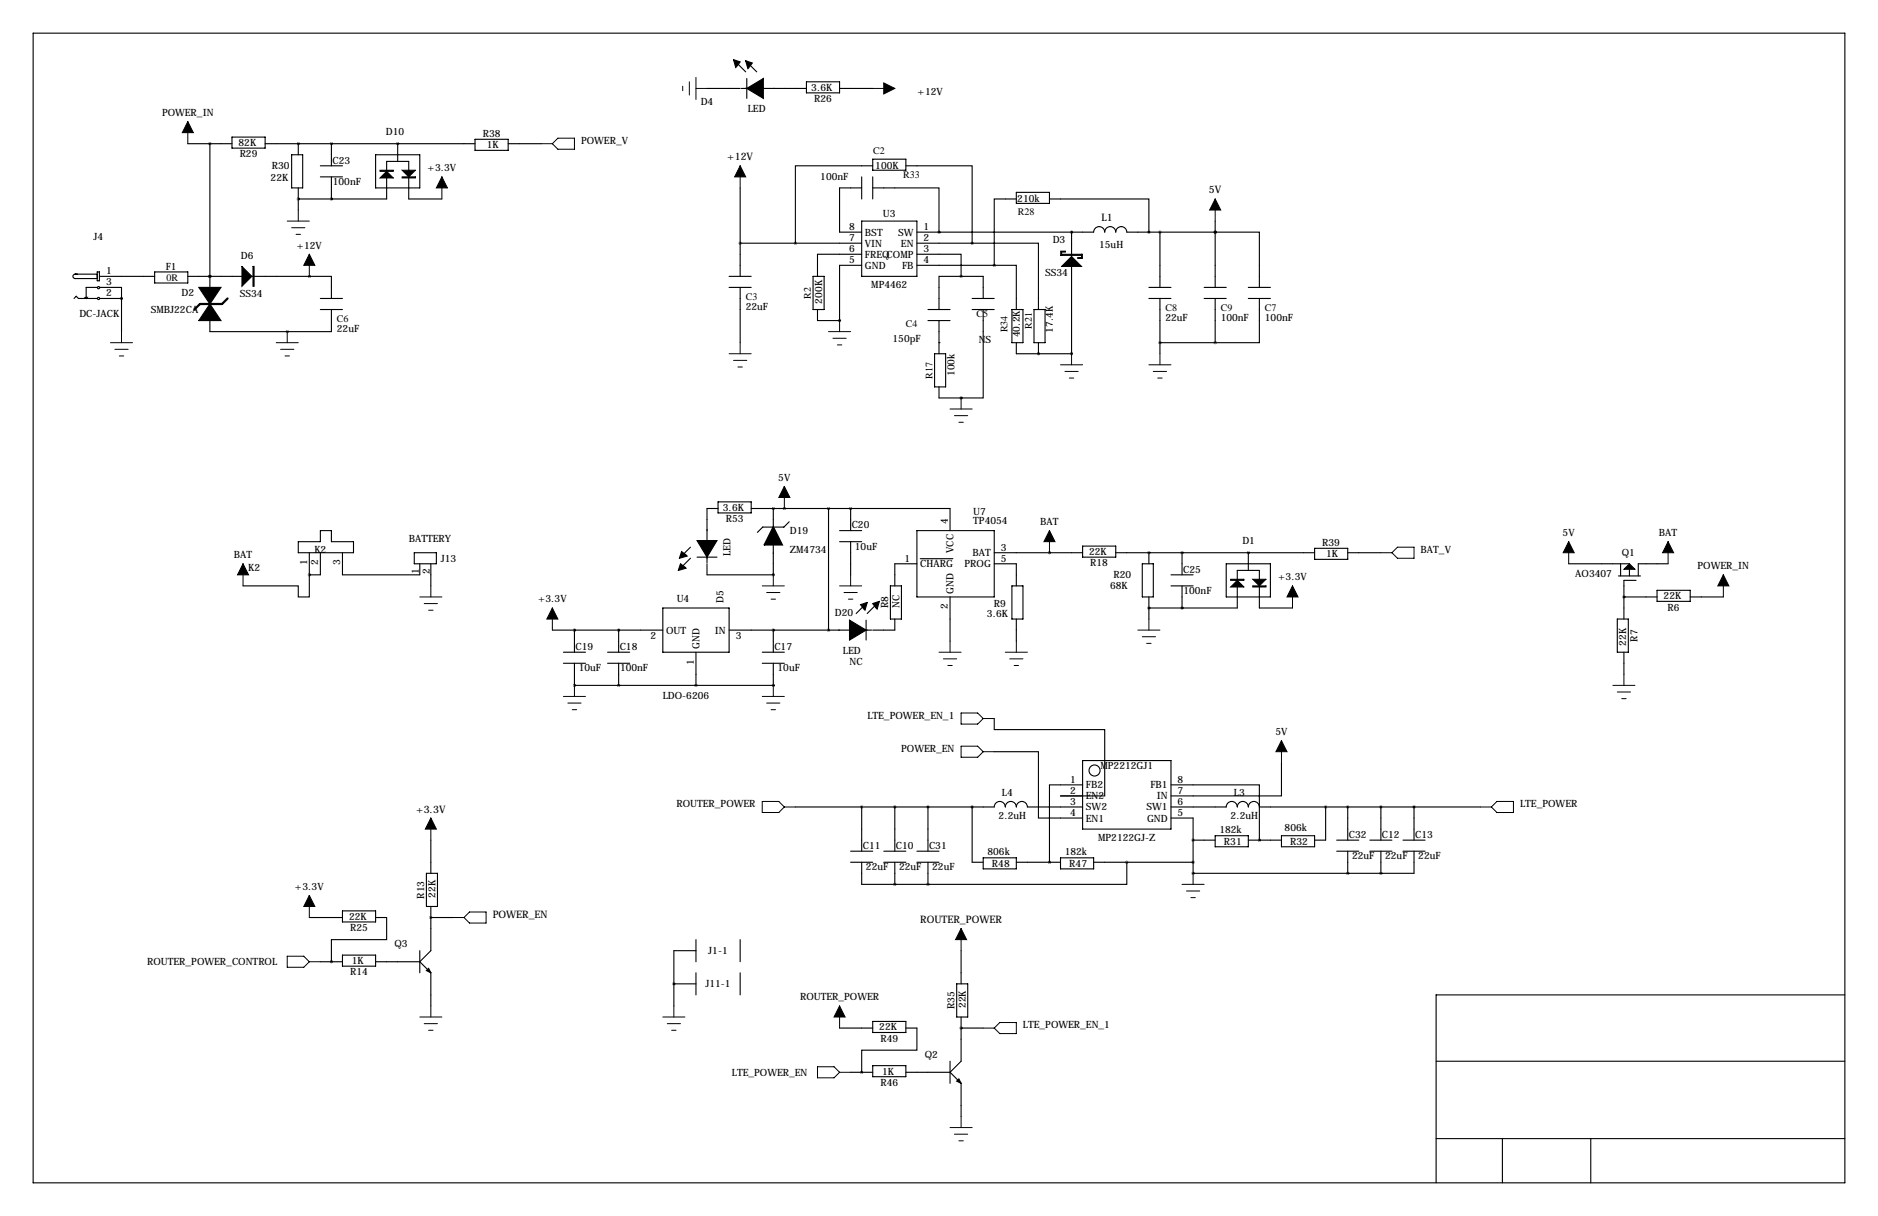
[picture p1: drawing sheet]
<svg xmlns="http://www.w3.org/2000/svg" width="432mm" height="279mm" viewBox="0 0 432 279" stroke-linecap="round" stroke-linejoin="round" font-family="sans-serif">
<g fill="none" stroke="#000" stroke-width=".25">
<path d="M7.6 7.6h416.6v264.2h-416.6zM168.9 14l2.5 2.5M171.4 14l2.6 2.5M171.7 18v4.6M185.4 18.8h7.6v2.5h-7.6zM43.2 33h10.1M48.3 33v33M53.3 31.5h7.7v2.5h-7.7zM61 33h48.2M67.1 35.6h2.5v7.6h-2.5zM68.6 33h.1M68.6 33v2.6"/>
<path d="M73.7 38.1h5M76.2 33h.1M76.2 33v5.1M86.4 35.6h10.1v7.6h-10.1zM91.4 33h.1M91.4 33v4.1M109.2 32h7.6v2.5h-7.6zM116.8 33h7.7M162.6 20.3h7.6M170.4 20.3h15M193 20.3h7.7M200.7 38.1h-17.8v17.8"/>
<path d="M200.7 36.6h7.6v2.5h-7.6zM208.3 38.1h15.2v17.8M68.6 45.7h.1M68.6 43.2v5.1M68.6 45.7h20.3v-8.6h5.1v8.6h7.6M73.7 40.6h5M76.2 45.7h.1M76.2 40.6v5.1M170.2 43.2v20.3M170.2 55.9h27.9M198.1 58.4h-10.1v5.1M198.1 50.8h12.7v12.7h-12.7z"/>
<path d="M198.1 43.2h-5.1v10.1h5.1M198.1 40.6v5.1M200.7 43.2h15.2v10.1M200.7 40.6v5.1M210.8 58.4h10.2v5.1M210.8 53.3h5.1M210.8 55.9h12.7M215.9 53.3h30.5M215.9 53.3h.1M223.5 55.9h15.3v15.2M233.7 45.7h-5.1v15.3M233.7 44.2h7.6v2.5h-7.6z"/>
<path d="M241.3 45.7h22.9v7.6M246.4 53.3h5.1a1.27 1.27 0 0 1 1.2-1.2 1.27 1.27 0 0 1 1.3 1.2 1.27 1.27 0 0 1 1.3-1.2 1.27 1.27 0 0 1 1.2 1.2 1.27 1.27 0 0 1 1.3-1.2 1.27 1.27 0 0 1 1.3 1.2h20.3M246.4 53.3h.1M246.4 53.3v28M266.7 53.3v12.7M279.4 53.3h.1M279.4 53.3h10.2v12.7M279.4 50.8v15.2M17 68.6l.5-.5 .5 .5h4.4M22.4 63h-5.1a.51 .51 0 0 0-.5 .5 .51 .51 0 0 0 .5 .5h5.1M22.4 62.5h.5v2h-.5zM22.4 66h-2.6v2.6"/>
<path d="M22.9 63.5h12.7M22.9 68.6h5M22.9 66h5v10.2M27.9 68.6h.1M35.6 62.5h7.6v2.5h-7.6zM43.2 63.5h33v5.1M48.3 63.5h.1M66 76.2h.1M71.1 63.5h.1M73.7 68.6h5M73.7 71.1h5M76.2 71.1v5.1h-27.9v-2.5"/>
<path d="M167.6 63.5h5.1M167.6 66h5.1M170.2 66v12.7M186.9 63.5h2.6v7.6h-2.6zM188 71.1v2.6h5M193 73.7h.1M198.1 61h-5.1v12.7M210.8 61h17.8M213.4 71.1h5M213.4 73.7h5M215.9 78.7h.1M215.9 73.7v7.6"/>
<path d="M221 63.5h-5.1v7.6M221 63.5h5.1v5.1M223.5 68.6h5.1M223.5 71.1h5.1M226.1 71.1v20.3h-5.1M228.6 61h5.1v10.1M232.7 71.1h2.5v7.6h-2.5zM233.7 78.7v2.6h12.7M237.7 71.1h2.6v7.6h-2.6zM238.8 78.7v2.6M264.2 68.6h5M264.2 66h5"/>
<path d="M266.7 78.7h12.7M266.7 68.6v12.7M276.9 68.6h5M276.9 66h5M279.4 68.6v10.1M287 68.6h5.1M287 66h5.1M289.6 68.6v10.1h-10.2M214.9 81.3h2.5v7.6h-2.5zM215.9 88.9v2.5h5.1M221 91.4h.1M238.8 81.3h.1"/>
<path d="M246.4 81.3h.1M165.1 116.8h-2.5v12.5M165.1 115.3h7.6v2.6h-7.6zM172.7 116.8h45.7v5.1M177.8 116.8h.1M177.8 116.8v4.3M180.3 116.8h.1M181.5 119.9l-1.3 1.2h-4.8l-1.3 1.2M190.5 116.8v28M195.6 116.8h.1M195.6 116.8v5.1M68.6 124.5h5.1v-2.6h2.5v2.6h5.1v2.5h-12.7z"/>
<path d="M71.1 132.1v5.1h-2.5v-2.6h-12.7M71.1 132.1h.1M71.1 127v5.1M73.7 127v5.1h-2.6M78.7 127v5.1h17.8v-2.6M95.2 127h5.1v2.5h-5.1zM99.1 129.5v5.1M152.4 139.7h15.2v10.2h-15.2zM158.7 125.7l-2.5 2.6M158.7 128.3l-2.5 2.5M160.3 128h4.5M162.6 129.5v2.6h15.2"/>
<path d="M177.8 132.1h.1M177.8 125.2v6.9M193 121.9h5.1M193 124.5h5.1M195.6 124.5v7.6M199.4 138.4l-2.6 2.6M201.9 138.4l-2.5 2.6M204.7 134.6h2.6v7.6h-2.6zM210.8 129.5h-5.1v5.1M210.8 121.9h17.8v15.3h-17.8zM211.6 128.4h7.5M218.4 137.2v10.1"/>
<path d="M228.6 127h20.3M228.6 129.5h5.1v5.1M232.7 134.6h2.5v7.6h-2.5zM241.3 127h.1M248.9 125.5h7.6v2.5h-7.6zM256.5 127h45.8M262.6 129.5h2.6v7.7h-2.6zM264.2 127h.1M264.2 139.7h.1M264.2 127v2.5M264.2 137.2v5M264.2 139.7h20.3v-8.6h5.1v8.6h7.6"/>
<path d="M269.2 134.6h5.1M269.2 132.1h5.1M271.8 127h.1M271.8 139.7h.1M271.8 127v5.1M271.8 134.6v5.1M281.9 129.5h10.2v7.7h-10.2zM287 127h.1M287 127v4.1M302.3 126h7.6v2.5h-7.6zM309.9 127h7.6M360.7 129.5h13.9"/>
<path d="M372.1 132.3h5.1M372.6 129.5v2.8M373.4 137.2h.1M373.4 137.2h7.6M374.6 130.8v1.5M376.2 133.3h-2.8v8.9M381 135.6h7.6v2.6h-7.6zM383.5 129.5h-6.8v2.8M388.6 137.2h7.6M127 144.8h25.4M129.5 149.9h5.1M129.5 152.4h5.1"/>
<path d="M132.1 157.5h.1M132.1 144.8h.1M132.1 144.8v5.1M132.1 152.4v5.1M132.1 157.5h45.7M139.7 149.9h5.1M139.7 152.4h5.1M142.2 144.8h.1M142.2 157.5h.1M142.2 144.8v5.1M142.2 152.4v5.1M160 149.9v7.6"/>
<path d="M167.6 144.8h32.8M175.3 149.9h5M175.3 152.4h5M177.8 144.8h.1M177.8 157.5h.1M177.8 144.8v5.1M177.8 152.4v5.1M190.5 144.8h.1M199.1 142.5v4.6M205.7 142.2v2.6h-5M233.7 142.2v5.1M371.9 142.2h2.5v7.7h-2.5z"/>
<path d="M373.4 149.9v5M228.6 172.7h10.2v15.3h10.1M228.6 165.1v2.5h25.4v15.3h-10.2h5.1M248.9 174.8h20.3v15.7h-20.3zM294.6 175.3v7.6h-25.4M99.1 193v7.7M182.9 185.4h45.7a1.27 1.27 0 0 1 1.3-1.3 1.27 1.27 0 0 1 1.2 1.3 1.27 1.27 0 0 1 1.3-1.3 1.27 1.27 0 0 1 1.3 1.3 1.27 1.27 0 0 1 1.2-1.2 1.27 1.27 0 0 1 1.3 1.2h12.7M195.6 198.1h5.1M195.6 195.6h5.1M198.1 185.4v10.2M198.1 198.1v5.1h15.3M203.2 198.1h5.1"/>
<path d="M203.2 195.6h5.1M205.7 185.4v10.2M205.7 198.1v5.1M210.8 198.1h5.1M210.8 195.6h5.1M213.4 185.4v10.2M213.4 198.1v5.1M223.5 185.4v12.7h2.6M226.1 197.1h7.6v2.5h-7.6zM233.7 198.1h10.1M241.3 198.1h.1M243.8 197.1h7.7v2.5h-7.7z"/>
<path d="M248.9 180.3h-7.6v17.8M251.5 198.1h22.8M259.1 198.1v5.1h-45.7M269.2 185.4h12.7a1.27 1.27 0 0 1 1.3-1.3 1.27 1.27 0 0 1 1.3 1.3 1.27 1.27 0 0 1 1.2-1.3 1.27 1.27 0 0 1 1.3 1.3 1.27 1.27 0 0 1 1.3-1.3 1.27 1.27 0 0 1 1.3 1.3h50.8M269.2 180.3h20.4v12.7M269.2 188h5.1v12.7M274.3 193h5.1M279.4 192h7.6v2.6h-7.6zM287 193h7.6M289.6 193h.1M294.6 192h7.7v2.6h-7.7zM304.8 185.4v7.6h-2.5"/>
<path d="M307.3 193h5.1M307.3 195.6h5.1M309.9 185.4v7.6M309.9 195.6v5.1M315 193h5M315 195.6h5M317.5 185.4v7.6M317.5 195.6v5.1M322.6 193h5.1M322.6 195.6h5.1M325.1 195.6v5.1h-50.8M325.1 185.4v7.6"/>
<path d="M71.1 210.8h7.6M78.7 209.3h7.7v2.5h-7.7zM78.7 219.5h7.7v2.5h-7.7zM86.4 210.8h2.5v5.1h-12.7v5.1M96.5 218.4v5.1M98 200.7h2.6v7.6h-2.6zM99.1 210.8h.1M99.1 208.3v10.1l-2.6 2.6M99.1 210.8h5M160 215.9v5.1M160 218.4h-5.1v12.7M170.2 215.9v5.1"/>
<path d="M205.7 203.2h.1M213.4 203.2h.1M221 218.4v7.7M274.3 200.7h.1M309.9 200.7h.1M317.5 200.7h.1M73.7 221h5M76.2 221h.1M86.4 221h10.1M96.5 221l2.6 2.5v7.6M154.9 226.1h.1M154.9 226.1h5.1"/>
<path d="M160 223.5v5.1M170.2 223.5v5.1M193 236.2h7.7M200.7 234.7h7.6v2.5h-7.6zM208.3 236.2h2.5v5.1h-12.7v5.1M220 226.1h2.5v7.6h-2.5zM221 236.2h.1M221 233.7v10.1l-2.6 2.6M221 236.2h5.1M424.2 228.6h-94v43.2M195.6 246.4h5.1M198.1 246.4h.1"/>
<path d="M200.7 244.9h7.6v2.5h-7.6zM208.3 246.4h10.1M218.4 243.8v5.1M218.4 246.4l2.6 2.5v7.6M330.2 243.8h94M330.2 261.6h94M345.4 261.6v10.2M365.8 261.6v10.2"/>
<circle cx="22.7" cy="66.1" r=".25"/>
<circle cx="22.7" cy="68.6" r=".25"/>
<circle cx="251.7" cy="177" r="1.27"/>
</g>
<g fill="#000" stroke="#000" stroke-width=".25">
<path d="M168.7 13.7l1.5 .5-1 1.3zM171.4 14l1.6 .5-1 1.2zM171.7 20.3h3.8v2.3zM171.7 20.3l3.8-2.3v2.3zM19.6 68.3h.5l-.3 .3zM45.7 66h5.1l-5.1 7.7h5.1zM156.5 129.5l1.2 1.1-1.7 .5zM156.7 126.7l1.3 1.1-1.8 .5zM162.6 124.2h2.2l-2.2 3.8zM160.3 124.2h2.3v3.8zM197.9 138.9l1.5-.5-.5 1.8zM200.7 138.7l1.5-.5-.5 1.8z"/>
<path d="M195.3 144.8h3.8l-3.8 2.3zM195.3 142.5l3.8 2.3h-3.8zM98.6 222.5l.5 1-1.1-.5zM220 248.4l.5-.5 .5 1z"/>
</g>
<path d="M52.3 68.6l-1.2 1.2h-5.1l-1.3 1.3" fill="none" stroke="#000" stroke-width=".51"/>
<g fill="#000" stroke="#000" stroke-width=".23">
<path d="M43.2 27.9l1.2 2.6h-2.5zM87.4 39.1h3v.3h-3zM92.5 39.1h3l-1.5 1.5zM170.2 38.1l1.2 2.5h-2.5zM203.2 19.1l2.5 1.2-2.5 1.3zM71.1 58.4l1.3 2.6h-2.6zM87.4 40.9l1.5-1.5 1.5 1.5zM92.5 40.6h3v.3h-3zM101.6 40.6l1.3 2.6h-2.6zM243.9 57.7h1.1v.2h-.9v.8h-.2zM244.1 58.4h4.6v.3h-4.6zM247.8 59.2h.9v-.8h.2v1h-1.1z"/>
<path d="M279.4 45.7l1.3 2.6h-2.6zM55.6 61.2l2.3 2.3-2.3 2.3zM58.2 61.2h.2v4.6h-.2zM244.1 61.2l2.3-2.3 2.3 2.3zM180.3 111.8l1.3 2.5h-2.5zM55.9 129.5l1.2 2.6h-2.5zM127 139.7l1.3 2.5h-2.6zM241.3 121.9l1.3 2.6h-2.6zM283 133.1h3v.2h-3zM284.5 133.3l1.5 1.6h-3zM288 133.1h3.1l-1.5 1.5zM288 134.6h3.1v.3h-3.1z"/>
<path d="M297.2 134.6l1.2 2.6h-2.5zM360.7 124.5l1.2 2.5h-2.5zM373.4 130.8l1.2-1.3 1.3 1.3zM383.5 124.5l1.3 2.5h-2.5zM396.2 132.1l1.3 2.5h-2.5zM294.6 170.2l1.3 2.5h-2.5zM99.1 188l1.2 2.5h-2.5zM71.1 205.7l1.3 2.6h-2.6zM221 213.4l1.2 2.5h-2.5zM193 231.1l1.3 2.6h-2.5z"/>
</g>
<path d="M177.8 121.1l2 4.1h-4z" fill="#000" stroke="#000" stroke-width=".38"/>
<g fill="none" stroke="#000" stroke-width=".23">
<path d="M157 19.8v1M158.5 18.8v3M160 17.8v5.1M43.2 27.9v5.1M124.5 33h2.5M127 33l1.3-1.2h3.8v2.5h-3.8zM160 20.3h2.6M170.2 38.1v5.1M200.7 20.3h5M66 50.8h5.1M67.1 52.3h3M68.1 53.8h1"/>
<path d="M68.6 48.3v2.5M71.1 58.4v5.1M101.6 40.6v5.1M279.4 45.7v5.1M25.4 78.7h5.1M27.9 76.2v2.5M63.5 78.7h5.1M66 76.2v2.5M170.2 78.7v2.6M190.5 76.2h5.1M191.5 77.7h3.1M192.5 79.2h1"/>
<path d="M193 73.7v2.5M26.4 80.3h3.1M27.4 81.8h1M64.5 80.3h3.1M65.5 81.8h1M167.6 81.3h5.1M168.7 82.8h3M169.7 84.3h1M218.4 94h5.1M219.5 95.5h3M220.5 97h1M221 91.4v2.6"/>
<path d="M243.8 83.8h5.1M244.9 85.3h3M245.9 86.9h1M246.4 81.3v2.5M264.2 83.8h5M265.2 85.3h3M266.2 86.9h1M266.7 81.3v2.5M180.3 111.8v5M55.9 129.5v5.1M96.5 137.2h5.1M97.5 138.7h3.1"/>
<path d="M99.1 134.6v2.6M127 139.7v5.1M175.3 134.6h5M176.3 136.1h3M177.3 137.7h1M177.8 132.1v2.5M193 134.6h5.1M194.1 136.1h3M195.1 137.7h1M195.6 132.1v2.5M241.3 121.9v5.1M297.2 134.6v5.1"/>
<path d="M317.5 127h2.5M321.3 125.7h3.8v2.6h-3.8l-1.3-1.3zM360.7 124.5v5M383.5 124.5v5M396.2 132.1v5.1M98.6 140.2h1M132.1 157.5v2.5M177.8 157.5v2.5M215.9 149.9h5.1M216.9 151.4h3.1M217.9 152.9h1M218.4 147.3v2.6"/>
<path d="M231.1 149.9h5.1M232.2 151.4h3M233.2 152.9h1M233.7 147.3v2.6M261.6 144.8h5.1M262.6 146.3h3.1M263.7 147.8h1M264.2 142.2v2.6M370.8 157.5h5.1M371.9 159h3M373.4 154.9v2.6M129.5 160h5.1"/>
<path d="M130.6 161.5h3M131.6 163.1h1M175.3 160h5M176.3 161.5h3M177.3 163.1h1M221 171.4h3.8l1.3 1.3-1.3 1.3h-3.8zM221 163.8h3.8l1.3 1.3-1.3 1.3h-3.8zM226.1 172.7h2.5M226.1 165.1h2.5M294.6 170.2v5.1M372.9 160.5h1M99.1 188v5"/>
<path d="M175.3 184.1h3.8l1.2 1.3-1.2 1.3h-3.8zM180.3 185.4h2.6M340.4 185.4h2.5M344.2 184.1h3.8v2.6h-3.8l-1.3-1.3zM66 219.7h3.8l1.3 1.3-1.3 1.2h-3.8zM71.1 205.7v5.1M104.1 210.8h2.6M106.7 210.8l1.2-1.3h3.9v2.6h-3.9zM221 213.4v5M271.8 203.2h5.1M272.8 204.7h3M273.8 206.2h1"/>
<path d="M274.3 200.7v2.5M71.1 221h2.6M96.5 233.7h5.1M97.5 235.2h3.1M98.6 236.7h1M99.1 231.1v2.6M152.4 233.7h5.1M153.4 235.2h3.1M154.4 236.7h1M154.9 231.1v2.6M193 231.1v5.1M226.1 236.2h2.5"/>
<path d="M229.9 234.9h3.8v2.6h-3.8l-1.3-1.3zM188 245.1h3.8l1.2 1.3-1.2 1.2h-3.8zM193 246.4h2.6M218.4 259.1h5.1M221 256.5v2.6M219.5 260.6h3M220.5 262.1h1"/>
</g>
<path d="M66 76.2a.05 .05 0 0 0 .1 0 .05 .05 0 0 0-.1 0zM27.9 68.6a.05 .05 0 0 0 .1 0 .05 .05 0 0 0-.1 0zM99 210.8a.05 .05 0 0 0 .1 0 .05 .05 0 0 0-.1 0zM48.2 63.5a.05 .05 0 0 0 .1 0 .05 .05 0 0 0-.1 0zM48.2 63.5a.05 .05 0 0 0 .1 0 .05 .05 0 0 0-.1 0zM91.4 33a.05 .05 0 0 0 .1 0 .05 .05 0 0 0-.1 0zM264.1 127a.05 .05 0 0 0 .1 0 .05 .05 0 0 0-.1 0zM264.1 139.7a.05 .05 0 0 0 .1 0 .05 .05 0 0 0-.1 0zM142.2 144.8a.05 .05 0 0 0 .1 0 .05 .05 0 0 0-.1 0zM180.3 116.8a.05 .05 0 0 0 .1 0 .05 .05 0 0 0-.1 0zM142.2 157.5a.05 .05 0 0 0 .1 0 .05 .05 0 0 0-.1 0zM48.2 33a.05 .05 0 0 0 .1 0 .05 .05 0 0 0-.1 0zM154.9 226.1a.05 .05 0 0 0 .1 0 .05 .05 0 0 0-.1 0zM289.5 193a.05 .05 0 0 0 .1 0 .05 .05 0 0 0-.1 0zM213.3 185.4a.05 .05 0 0 0 .1 0 .05 .05 0 0 0-.1 0zM193 73.7a.05 .05 0 0 0 .1 0 .05 .05 0 0 0-.1 0zM264.1 53.3a.05 .05 0 0 0 .1 0 .05 .05 0 0 0-.1 0zM238.7 81.3a.05 .05 0 0 0 .1 0 .05 .05 0 0 0-.1 0zM205.7 185.4a.05 .05 0 0 0 .1 0 .05 .05 0 0 0-.1 0zM213.3 203.2a.05 .05 0 0 0 .1 0 .05 .05 0 0 0-.1 0zM205.7 203.2a.05 .05 0 0 0 .1 0 .05 .05 0 0 0-.1 0z" fill="#000" stroke="#000" stroke-width=".63"/>
<g font-size="2.4">
<text x="167.2" y="36.8">+12V</text>
<text x="278" y="44.4">5V</text>
<text x="253.2" y="50.8">L1</text>
<text x="95.7" y="186.7">+3.3V</text>
<text x="113.3" y="210.8">POWER_EN</text>
<text x="211.6" y="212.1">ROUTER_POWER</text>
</g>
<g font-size="2.3">
<text x="186.5" y="20.9">3.6K</text>
<text x="187.2" y="23.5">R26</text>
<text x="211" y="21.8">+12V</text>
<text x="37.3" y="26.7">POWER_IN</text>
<text x="161.1" y="24.1">D4</text>
<text x="171.9" y="25.7">LED</text>
<text x="54.9" y="33.6">82K</text>
<text x="88.7" y="31.1">D10</text>
<text x="111" y="31.5">R38</text>
<text x="111.9" y="34.1">1K</text>
<text x="133.6" y="33">POWER_V</text>
<text x="200.8" y="35.4">C2</text>
<text x="55.1" y="36.2">R29</text>
<text x="62.2" y="41.7">22K</text>
<text x="62.5" y="38.9">R30</text>
<text x="76.4" y="37.6">C23</text>
<text x="98.3" y="39.4">+3.3V</text>
<text x="188.6" y="41.4">100nF</text>
<text x="201.3" y="38.9">100K</text>
<text x="207.6" y="40.9">R33</text>
<text x="76.5" y="42.5">100nF</text>
<text x="233.9" y="46.5">210k</text>
<text x="195.3" y="52.8">8</text>
<text x="203" y="49.8">U3</text>
<text x="212.3" y="52.8">1</text>
<text x="234" y="49.3">R28</text>
<text x="21.5" y="55.1">J4</text>
<text x="55.4" y="59.4">D6</text>
<text x="68.2" y="57.2">+12V</text>
<text x="195.3" y="57.9">6</text>
<text x="195.3" y="55.4">7</text>
<text x="198.9" y="59.2">FREQCOMP</text>
<text x="198.9" y="56.7">VIN</text>
<text x="198.9" y="54.1">BST</text>
<text x="206.5" y="54.1">SW</text>
<text x="207.2" y="56.7">EN</text>
<text x="212.3" y="55.4">2</text>
<text x="212.3" y="57.9">3</text>
<text x="242.1" y="55.9">D3</text>
<text x="252.7" y="56.9">15uH</text>
<text x="24.4" y="63">1</text>
<text x="24.4" y="65.5">3</text>
<text x="38.1" y="62">F1</text>
<text x="38.3" y="64.5">0R</text>
<text x="195.3" y="60.5">5</text>
<text x="198.9" y="61.8">GND</text>
<text x="207.4" y="61.8">FB</text>
<text x="212.3" y="60.5">4</text>
<text x="240.3" y="63.5">SS34</text>
<text x="24.4" y="68.1">2</text>
<text x="34.7" y="71.9">SMBJ22CA</text>
<text x="41.7" y="67.9">D2</text>
<text x="55.1" y="68.3">SS34</text>
<text x="171.4" y="68.8">C3</text>
<text x="171.4" y="71.2">22uF</text>
<text x="186.4" y="68.7" transform="rotate(-90 186.4 68.7)">R2</text>
<text x="189" y="69.8" transform="rotate(-90 189 69.8)">200K</text>
<text x="200.3" y="66.1">MP4462</text>
<text x="268" y="71.4">C8</text>
<text x="280.7" y="71.4">C9</text>
<text x="290.8" y="71.4">C7</text>
<text x="18.2" y="72.7">DC-JACK</text>
<text x="77.5" y="73.9">C6</text>
<text x="77.5" y="76.3">22uF</text>
<text x="208.3" y="75.2">C4</text>
<text x="224.5" y="72.9">C5</text>
<text x="231.6" y="76.3" transform="rotate(-90 231.6 76.3)">R34</text>
<text x="234.5" y="77.5" transform="rotate(-90 234.5 77.5)">40.2K</text>
<text x="237.2" y="75.6" transform="rotate(-90 237.2 75.6)">R21</text>
<text x="242.1" y="76.5" transform="rotate(-90 242.1 76.5)">17.4K</text>
<text x="268" y="73.7">22uF</text>
<text x="280.7" y="73.7">100nF</text>
<text x="290.8" y="73.7">100nF</text>
<text x="205.2" y="78.6">150pF</text>
<text x="225" y="78.8">NS</text>
<text x="214.4" y="87" transform="rotate(-90 214.4 87)">R17</text>
<text x="219.5" y="86.4" transform="rotate(-90 219.5 86.4)">100k</text>
<text x="179" y="110.5">5V</text>
<text x="166.2" y="117.4">3.6K</text>
<text x="166.9" y="120">R53</text>
<text x="223.8" y="118.4">U7</text>
<text x="94" y="124.5">BATTERY</text>
<text x="181.6" y="122.6">D19</text>
<text x="195.8" y="121.4">C20</text>
<text x="217.9" y="120.4" transform="rotate(-90 217.9 120.4)">4</text>
<text x="223.8" y="120.5">TP4054</text>
<text x="239.2" y="120.7">BAT</text>
<text x="285.6" y="125.1">D1</text>
<text x="304" y="125.5">R39</text>
<text x="359.3" y="123.2">5V</text>
<text x="381.4" y="123.2">BAT</text>
<text x="53.8" y="128.3">BAT</text>
<text x="57" y="131.2">K2</text>
<text x="70.6" y="129.8" transform="rotate(-90 70.6 129.8)">1</text>
<text x="72.3" y="127">K2</text>
<text x="73.2" y="129.8" transform="rotate(-90 73.2 129.8)">2</text>
<text x="78.2" y="129.8" transform="rotate(-90 78.2 129.8)">3</text>
<text x="96.3" y="131.9" transform="rotate(-90 96.3 131.9)">1</text>
<text x="98.8" y="131.9" transform="rotate(-90 98.8 131.9)">2</text>
<text x="101.3" y="129.1">J13</text>
<text x="168" y="127.8" transform="rotate(-90 168 127.8)">LED</text>
<text x="181.6" y="127">ZM4734</text>
<text x="196.6" y="126.3">10uF</text>
<text x="208" y="129">1</text>
<text x="211.6" y="130.3">CHARG</text>
<text x="219.2" y="127" transform="rotate(-90 219.2 127)">VCC</text>
<text x="221.8" y="130.3">PROG</text>
<text x="223.6" y="127.8">BAT</text>
<text x="230.1" y="126.5">3</text>
<text x="230.1" y="129">5</text>
<text x="250.4" y="127.6">22K</text>
<text x="250.7" y="130.1">R18</text>
<text x="272" y="131.6">C25</text>
<text x="304.9" y="128.1">1K</text>
<text x="326.6" y="127">BAT_V</text>
<text x="372.9" y="127.9">Q1</text>
<text x="390.3" y="130.8">POWER_IN</text>
<text x="219.2" y="136.4" transform="rotate(-90 219.2 136.4)">GND</text>
<text x="255.3" y="135.4">68K</text>
<text x="256" y="132.8">R20</text>
<text x="272.1" y="136.5">100nF</text>
<text x="293.9" y="133.3">+3.3V</text>
<text x="362.2" y="132.6">AO3407</text>
<text x="382.5" y="137.7">22K</text>
<text x="123.7" y="138.4">+3.3V</text>
<text x="155.6" y="138.4">U4</text>
<text x="166.4" y="138.6" transform="rotate(-90 166.4 138.6)">D5</text>
<text x="191.9" y="141.5">D20</text>
<text x="204.2" y="139.8" transform="rotate(-90 204.2 139.8)">R8</text>
<text x="206.8" y="139.7" transform="rotate(-90 206.8 139.7)">NC</text>
<text x="217.9" y="140" transform="rotate(-90 217.9 140)">2</text>
<text x="226.9" y="141.8">3.6K</text>
<text x="228.5" y="139.5">R9</text>
<text x="383.4" y="140.3">R6</text>
<text x="132.3" y="149.4">C19</text>
<text x="142.5" y="149.4">C18</text>
<text x="149.6" y="146.9">2</text>
<text x="153.2" y="145.6">OUT</text>
<text x="160.8" y="149.1" transform="rotate(-90 160.8 149.1)">GND</text>
<text x="164.4" y="145.6">IN</text>
<text x="169.2" y="146.9">3</text>
<text x="178" y="149.4">C17</text>
<text x="373.9" y="148.3" transform="rotate(-90 373.9 148.3)">22K</text>
<text x="376.5" y="147.4" transform="rotate(-90 376.5 147.4)">R7</text>
<text x="133.1" y="154.3">10uF</text>
<text x="142.6" y="154.3">100nF</text>
<text x="159.5" y="152.7" transform="rotate(-90 159.5 152.7)">1</text>
<text x="178.8" y="154.3">10uF</text>
<text x="193.8" y="150.2">LED</text>
<text x="195.3" y="152.7">NC</text>
<text x="152.4" y="160.6">LDO-6206</text>
<text x="199.4" y="165.1">LTE_POWER_EN_1</text>
<text x="207.2" y="172.7">POWER_EN</text>
<text x="293.3" y="168.9">5V</text>
<text x="246.1" y="179.8">1</text>
<text x="253" y="176.8">MP2212GJ1</text>
<text x="270.8" y="179.8">8</text>
<text x="155.6" y="185.4">ROUTER_POWER</text>
<text x="230.4" y="182.9">L4</text>
<text x="246.1" y="182.4">2</text>
<text x="246.1" y="184.9">3</text>
<text x="249.7" y="181.1">FB2</text>
<text x="249.7" y="183.7">EN2</text>
<text x="264.5" y="181.1">FB1</text>
<text x="266" y="183.7">IN</text>
<text x="270.8" y="182.4">7</text>
<text x="270.8" y="184.9">6</text>
<text x="283.7" y="182.9">L3</text>
<text x="349.5" y="185.4">LTE_POWER</text>
<text x="229.6" y="188.2">2.2uH</text>
<text x="246.1" y="187.5">4</text>
<text x="249.7" y="186.2">SW2</text>
<text x="249.7" y="188.8">EN1</text>
<text x="263.6" y="186.2">SW1</text>
<text x="263.7" y="188.8">GND</text>
<text x="270.8" y="187.5">5</text>
<text x="280.4" y="191.3">182k</text>
<text x="283" y="188.2">2.2uH</text>
<text x="295.4" y="191.1">806k</text>
<text x="198.4" y="195.1">C11</text>
<text x="206" y="195.1">C10</text>
<text x="213.6" y="195.1">C31</text>
<text x="227" y="196.4">806k</text>
<text x="244.8" y="196.4">182k</text>
<text x="252.5" y="193.1">MP2122GJ-Z</text>
<text x="281.4" y="194.1">R31</text>
<text x="296.7" y="194.1">R32</text>
<text x="310.1" y="192.5">C32</text>
<text x="310.9" y="197.4">22uF</text>
<text x="317.7" y="192.5">C12</text>
<text x="318.5" y="197.4">22uF</text>
<text x="325.4" y="192.5">C13</text>
<text x="326.1" y="197.4">22uF</text>
<text x="199.1" y="200">22uF</text>
<text x="206.7" y="200">22uF</text>
<text x="214.3" y="200">22uF</text>
<text x="228.1" y="199.1">R48</text>
<text x="245.9" y="199.1">R47</text>
<text x="67.8" y="204.5">+3.3V</text>
<text x="97.5" y="206.5" transform="rotate(-90 97.5 206.5)">R13</text>
<text x="100.1" y="206.3" transform="rotate(-90 100.1 206.3)">22K</text>
<text x="80.3" y="211.4">22K</text>
<text x="80.5" y="214">R25</text>
<text x="33.8" y="221.7">ROUTER_POWER_CONTROL</text>
<text x="80.9" y="221.5">1K</text>
<text x="90.7" y="217.7">Q3</text>
<text x="162.9" y="219.2">J1-1</text>
<text x="80.5" y="224.1">R14</text>
<text x="162.2" y="226.8">J11-1</text>
<text x="183.9" y="229.9">ROUTER_POWER</text>
<text x="219.5" y="231.9" transform="rotate(-90 219.5 231.9)">R35</text>
<text x="222" y="231.7" transform="rotate(-90 222 231.7)">22K</text>
<text x="202.2" y="236.8">22K</text>
<text x="202.4" y="239.4">R49</text>
<text x="235.2" y="236.2">LTE_POWER_EN_1</text>
<text x="212.6" y="243.1">Q2</text>
<text x="168.3" y="247.1">LTE_POWER_EN</text>
<text x="202.4" y="249.5">R46</text>
<text x="202.8" y="246.9">1K</text>
</g>
</svg>
